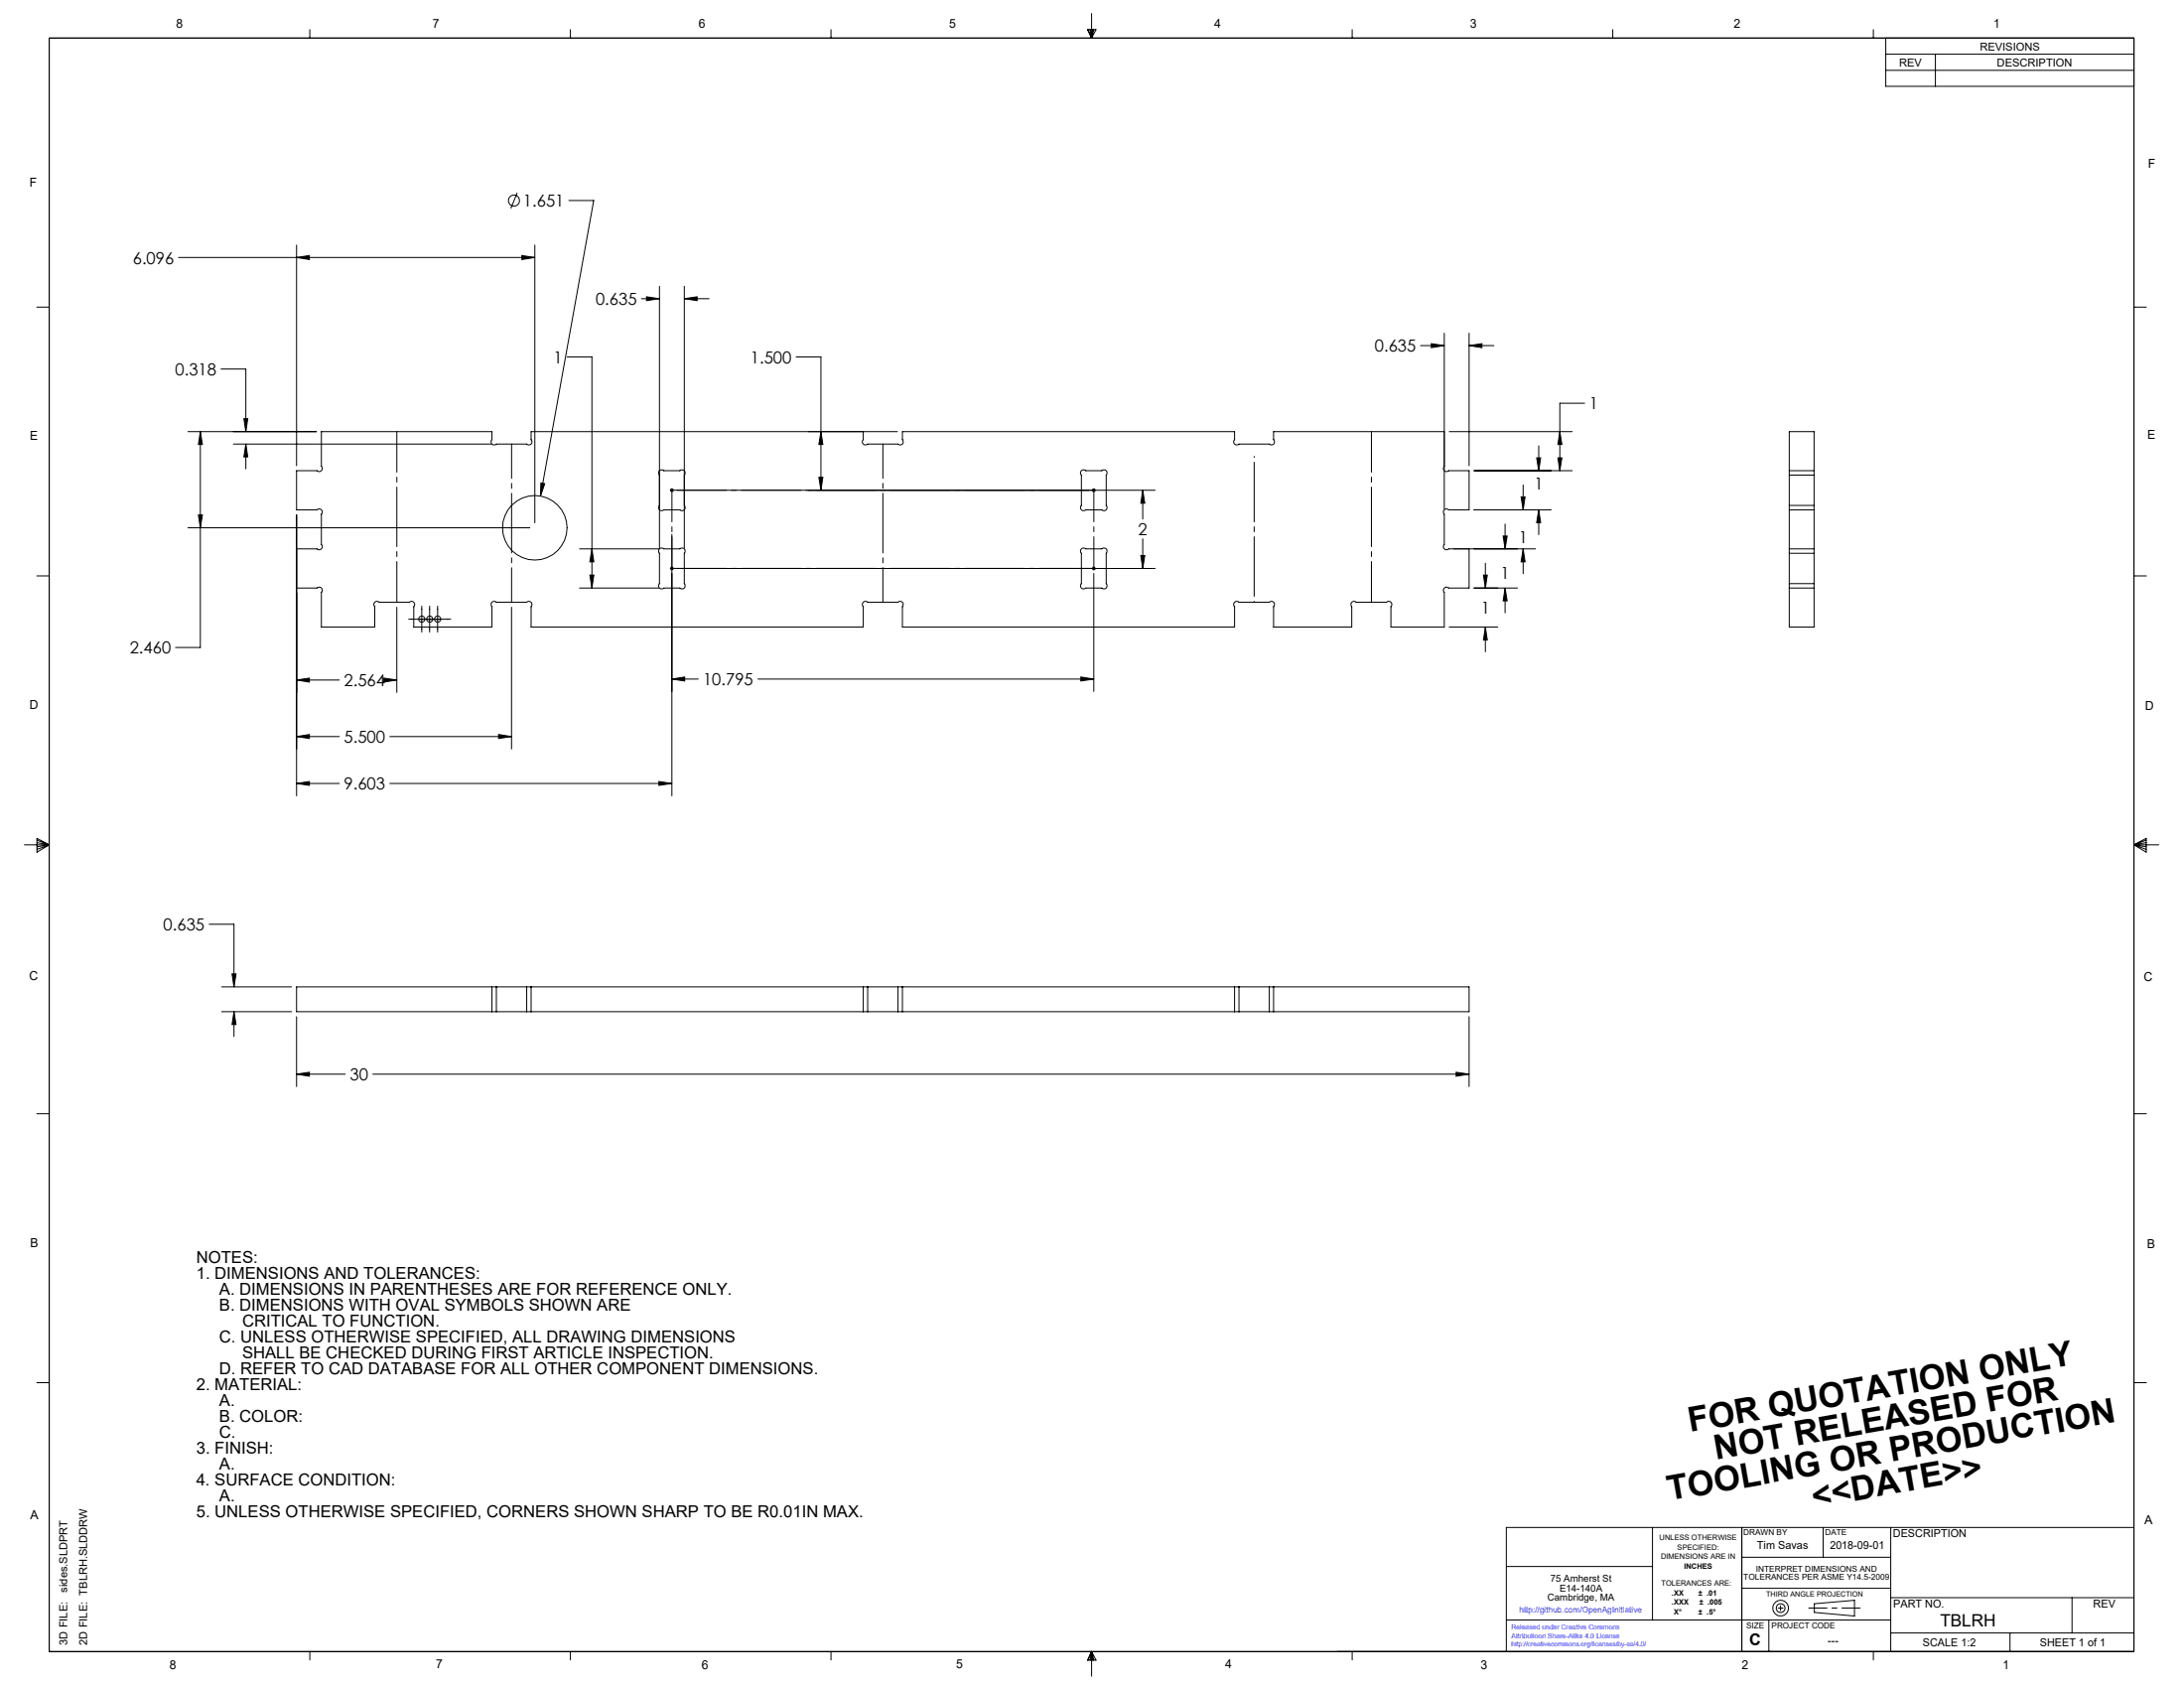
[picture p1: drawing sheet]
<svg xmlns="http://www.w3.org/2000/svg" width="559mm" height="432mm" viewBox="0 0 559 432" stroke-linecap="round" stroke-linejoin="round" font-family="sans-serif">
<g fill="none" stroke="#000" stroke-width=".25">
<path d="M12.6 9.7h533.4v412.8h-533.4zM79.3 7.6v2.1M145.9 7.6v2.1M212.6 7.6v2.1M278.2 7.6h2.2l-1.1 2.1zM278.4 7.6l.9 2.1M278.9 7.6l.4 2.1M279.3 3.5v6.2M279.6 7.6l-.3 2.1M279.9 7.6l-.6 2.1M346 7.6v2.1M412.6 7.6v2.1"/>
<path d="M479.3 7.6v2.1M482.5 9.7v12.4h63.5M482.5 18h63.5M482.5 13.9h63.5M495.2 13.9v8.2M132.3 49.3l-1.6 4M145.6 51.3h6.3l-13.6 75.6M9.4 78.6h3.2M45.7 65.9h91.1M75.9 62.7v56.4M75.9 65.9l3.3-.5v1zM133.5 65.4l3.3 .5-3.3 .5z"/>
<path d="M136.8 62.7v71M164.1 76.4h4.6M165.4 75.9l3.3 .5-3.3 .5zM168.7 73.2v67.1M175.1 73.2v67.1M175.1 76.4h6.3M175.1 76.4l3.3-.5v1zM546 78.6h3.2M56.6 94.4h6.3v16M145.1 91.3h6.3v59.1M203.7 91.3h6.3v34.1M363.5 88.4h6"/>
<path d="M366.2 87.9l3.3 .5-3.3 .5zM369.5 85.2v45.1M375.9 85.2v33.9M375.9 88.4h6.3M375.9 88.4l3.3-.5v1zM48.1 110.4h32.9M51.3 110.4v55.2h-6.4M51.3 110.4l.5 3.3h-1zM59.7 113.6h66M62.4 107.1h1l-.5 3.3zM62.9 113.6v6.3M62.9 113.6l.5 3.3h-1z"/>
<path d="M210 110.4l.5 3.3h-1zM220.9 110.4v2.1a.8 .8 0 0 0 0 1.1 .8 .8 0 0 0 1.1 0h7.8a.8 .8 0 0 0 1.1 0 .8 .8 0 0 0 0-1.1v-2.1h85v2.1a.8 .8 0 0 0 0 1.1 .8 .8 0 0 0 1.1 0h7.8a.79 .79 0 0 0 1.1 0 .79 .79 0 0 0 0-1.1v-2.1h43.6M229.6 110.4h-93.7v2.1a.8 .8 0 0 1 0 1.1 .8 .8 0 0 1-1.1 0h-7.8a.8 .8 0 0 1-1.1 0 .8 .8 0 0 1 0-1.1v-2.1h-43.7v8.9a.8 .8 0 0 1 0 1.1 .8 .8 0 0 1-1.1 0h-5.2v10h5.2a.8 .8 0 0 1 1.1 0 .8 .8 0 0 1 0 1.2v7.7a.8 .8 0 0 1 0 1.1 .8 .8 0 0 1-1.1 0h-5.2M369.5 119.3a.8 .8 0 0 0 0 1.1 .8 .8 0 0 0 1.2 0h5.2v10h-5.2a.8 .8 0 0 0-1.2 0 .8 .8 0 0 0 0 1.2v7.7a.8 .8 0 0 0 0 1.1 .8 .8 0 0 0 1.2 0h22.2M370.8 110.4h31.5M393.2 117.1h1l-.5 3.3zM393.7 114.1v6.3M398.6 117.1h1l-.5 3.3zM399.1 110.4l.5 3.3h-1zM405.4 103.2h-6.3v17.2M48.1 135h87.5M50.8 131.7h1l-.5 3.3z"/>
<path d="M75.9 131.7v71.9M138.4 123.5l1 .2-1.1 3.2zM168.7 129.3a.8 .8 0 0 0 0 1.1 .8 .8 0 0 0 1.2 0h4.1a.8 .8 0 0 0 1.1 0 .8 .8 0 0 0 0-1.1M168.7 121.5a.8 .8 0 0 1 0-1.1 .8 .8 0 0 1 1.2 0h4.1a.8 .8 0 0 1 1.1 0 .8 .8 0 0 1 0 1.1M171.4 125.4h1M171.6 125.1l.7 .7M171.9 124.9v1M171.9 136.7v66.9M172.3 125.1l-.7 .7M173.2 125.4h122.4M209.5 122.1h1l-.5 3.3zM276.7 120.4a.86 .86 0 0 1 1.1 0h4.1a.8 .8 0 0 1 1.1 0 .8 .8 0 0 1 0 1.1v7.8a.8 .8 0 0 1 0 1.1 .8 .8 0 0 1-1.1 0h-4.1a.8 .8 0 0 1-1.1 0 .8 .8 0 0 1 0-1.1v-7.8a.77 .77 0 0 1 0-1.1z"/>
<path d="M279.5 125.1l.7 .7M279.9 124.9v1M280.2 125.1l-.7 .7M292.4 125.4l.5 3.3h-1zM292.4 125.4v7.4M292.4 137.8v7.6M377.2 120.4h25.1M377.2 130.4h19.7M384.6 137.1h1l-.5 3.3zM385.1 134.1v6.3M389.2 127.1h1l-.5 3.3zM389.7 124.1v6.3"/>
<path d="M393.7 130.4v6.4M393.7 130.4l.5 3.3h-1zM457.8 129.3v1.1M457.8 120.4v1.1M457.8 120.4v-10h6.3v10M457.8 120.4h6.3M457.8 130.4h6.3M457.8 121.5v7.8M457.8 130.4v10M457.8 129.3h6.3M457.8 121.5h6.3M464.1 129.3v1.1"/>
<path d="M464.1 120.4v1.1M464.1 121.5v7.8M464.1 130.4v10M9.4 147.3h3.2M101.5 155.3v21.8M104.6 158.4h10.7M107.9 155v6.7M109.9 155v6.7M112 155v6.7M130.9 155.3v36.3M148.3 140.4h20.3M148.3 150.4h20.3"/>
<path d="M150.9 147.1h1l-.5 3.3zM151.4 140.4l.5 3.3h-1zM168.7 140.4a.86 .86 0 0 1 1.2 0h4.1a.8 .8 0 0 1 1.1 0 .8 .8 0 0 1 0 1.1v7.8a.8 .8 0 0 1 0 1.1 .8 .8 0 0 1-1.1 0h-4.1a.8 .8 0 0 1-1.2 0 .8 .8 0 0 1 0-1.1v-7.8a.77 .77 0 0 1 0-1.1zM171.4 145.4h1M171.6 145.1l.7 .7M172.3 145.1l-.7 .7M173.2 145.4h122.4M276.7 140.4a.86 .86 0 0 1 1.1 0h4.1a.8 .8 0 0 1 1.1 0 .8 .8 0 0 1 0 1.1v7.8a.8 .8 0 0 1 0 1.1 .8 .8 0 0 1-1.1 0h-4.1a.8 .8 0 0 1-1.1 0 .8 .8 0 0 1 0-1.1v-7.8a.77 .77 0 0 1 0-1.1zM279.5 145.1l.7 .7M279.9 144.9v1M279.9 146.7v30.2M280.2 145.1l-.7 .7"/>
<path d="M291.9 142.1h1l-.5 3.3zM375.9 140.4v10h-5.2a.79 .79 0 0 0-1.1 0 .79 .79 0 0 0-.1 1.1v8.9h-13.6v-5.2a.8 .8 0 0 0 0-1.1 .8 .8 0 0 0-1.1 0h-7.8a.8 .8 0 0 0-1.1 0 .8 .8 0 0 0 0 1.1v5.2h-20v-5.2a.79 .79 0 0 0 0-1.1 .79 .79 0 0 0-1.1 0h-7.8a.8 .8 0 0 0-1.1 0 .8 .8 0 0 0 0 1.1v5.2h-85v-5.2a.8 .8 0 0 0 0-1.1 .8 .8 0 0 0-1.1 0h-7.8a.8 .8 0 0 0-1.1 0 .8 .8 0 0 0 0 1.1v5.2h-85v-5.2a.8 .8 0 0 0 0-1.1 .8 .8 0 0 0-1.1 0h-7.8a.8 .8 0 0 0-1.1 0 .8 .8 0 0 0 0 1.1v5.2h-20v-5.2a.8 .8 0 0 0 0-1.1 .8 .8 0 0 0-1.2 0h-7.7a.8 .8 0 0 0-1.1 0 .8 .8 0 0 0 0 1.1v5.2h-13.7v-8.9a.79 .79 0 0 0 0-1.1 .79 .79 0 0 0-1.1 0h-5.2M377.2 150.4h11.1M379.6 147.1h.9l-.5 3.3zM380 144.1v6.3M385.1 150.4v6.4M385.1 150.4l.5 3.3h-1zM389.7 140.4v6.4M389.7 140.4l.5 3.3h-1zM457.8 140.4v1.1M457.8 149.3v1.1M457.8 140.4h6.3"/>
<path d="M457.8 150.4h6.3M457.8 150.4v10h6.3v-10M457.8 141.5v7.8M457.8 141.5h6.3M457.8 149.3h6.3M464.1 140.4v1.1M464.1 149.3v1.1M464.1 141.5v7.8M546 147.3h3.2M75.9 174l3.3-.5v1zM75.9 174h10.9M98.2 173.5l3.3 .5-3.3 .5z"/>
<path d="M99.7 174h1.8M171.9 173.7l3.3-.5v1zM171.9 173.7h6.7M193.9 173.7h86M276.5 173.2l3.4 .5-3.4 .5zM370.8 160.4h12.4M380 160.4v6.4M380 160.4l.5 3.3h-.9zM75.9 188.4l3.3-.5v1zM75.9 188.4h10.9M99.7 188.4h31.2M127.6 187.9l3.3 .5-3.3 .5z"/>
<path d="M168.6 199.9l3.3 .5-3.3 .5zM6.2 216.1h6.4M9.5 214.5l3.1 1.6-3.1 1.9zM9.5 214.9l3.1 1.2M9.5 215.5l3.1 .6M12.6 216.1l-3.1 1.2M12.6 216.1l-3.1 .5M75.9 200.4l3.3-.5v1zM75.9 200.4h10.9M99.7 200.4h72.2M546 216.1h6.3M546 216.1l3.1 .5"/>
<path d="M546 216.1l3.1 1.2M546 216.1l3.1-1.6v3.5zM549.1 215.5l-3.1 .6M549.1 214.9l-3.1 1.2M53.5 236.4h6.4v16M56.7 258.8h17.9M56.7 252.4h17.9M59.4 249.1h1l-.5 3.3zM59.9 258.8v6.3M59.9 258.8l.5 3.3h-1zM125.9 258.8h1.1M125.9 252.4h1.1"/>
<path d="M125.9 252.4h-50v6.4h50M125.9 252.4v6.4M127 258.8h7.8M127 252.4h7.8M127 252.4v6.4M134.8 258.8h1.1M134.8 252.4h1.1M134.8 252.4v6.4M135.9 258.8h85M135.9 252.4h85M135.9 252.4v6.4M220.9 258.8h1.1"/>
<path d="M220.9 252.4h1.1M220.9 252.4v6.4M222 258.8h7.8M222 252.4h7.8M222 252.4v6.4M229.8 258.8h1.1M229.8 252.4h1.1M229.8 252.4v6.4M230.9 258.8h85M230.9 252.4h85M230.9 252.4v6.4M315.9 258.8h1.1"/>
<path d="M315.9 252.4h1.1M315.9 252.4v6.4M317 258.8h7.8M317 252.4h7.8M317 252.4v6.4M324.8 258.8h1.1M324.8 252.4h1.1M324.8 252.4v6.4M325.9 252.4h50v6.4h-50M325.9 252.4v6.4M75.9 260.1v17.9M75.9 274.8h12.4"/>
<path d="M75.9 274.8l3.3-.5v1zM95.4 274.8h280.5M372.6 274.3l3.3 .5-3.3 .5zM375.9 260.1v17.9M9.4 284.9h3.2M546 284.9h3.2M9.4 353.7h3.2M546 353.7h3.2M422.8 390.7v23.7M445.7 390.7v31.8M445.7 398.4h38.1M466.5 390.7v7.7"/>
<path d="M483.8 390.7v31.8M546 390.7h-160.6v31.8M385.4 400.7h37.4M385.4 414.4h98.4M445.7 406.3h38.1M452.6 414.4v8.1M454.9 411.4h1.3M455.6 410.7v1.3M464.2 410.2l10.3-.8v4l-10.3-.9zM483.8 408.7h62.2M483.8 417.7h62.2M514.3 417.7v4.8"/>
<path d="M530.2 408.7v9M79.3 422.5v2.1M145.9 422.5v2.1M212.6 422.5v2.1M279.3 422.5v6.3M279.3 422.5l1.1 2.2h-2.2zM279.3 422.5l.6 2.2M279.3 422.5l-.9 2.2M279.3 422.5l-.4 2.2M279.3 422.5l.3 2.2M346 422.5v2.1M479.3 422.5v2.1"/>
<circle cx="131.5" cy="51.3" r="1.42"/>
<circle cx="136.8" cy="135" r="8.3"/>
<circle cx="107.9" cy="158.4" r=".78"/>
<circle cx="110" cy="158.4" r=".78"/>
<circle cx="112" cy="158.4" r=".8"/>
<circle cx="455.6" cy="411.4" r="1.13"/>
<circle cx="455.6" cy="411.4" r="2.01"/>
</g>
<path d="M462.8 411.3h13.1" fill="none" stroke="#000" stroke-width=".25" stroke-dasharray="15.2 1.3 1.3 1.3" stroke-dashoffset="10.6"/>
<path d="M130.9 113.6v40.4M225.9 113.6v40.4" fill="none" stroke="#000" stroke-width=".25" stroke-dasharray="15.2 1.3 1.3 1.3" stroke-dashoffset="6.4"/>
<path d="M171.9 125.4h108M171.9 145.4h108" fill="none" stroke="#000" stroke-width=".25" stroke-dasharray="15.2 1.3 1.3 1.3" stroke-dashoffset="1.3"/>
<path d="M171.9 145.4v-20M279.9 145.4v-20" fill="none" stroke="#000" stroke-width=".25" stroke-dasharray="15.2 1.3 1.3 1.3" stroke-dashoffset="7.1"/>
<path d="M101.5 154v-43.6M350.9 154v-43.6" fill="none" stroke="#000" stroke-width=".25" stroke-dasharray="15.2 1.3 1.3 1.3" stroke-dashoffset="4.8"/>
<path d="M320.9 116.7v37.3" fill="none" stroke="#000" stroke-width=".25" stroke-dasharray="15.2 1.3 1.3 1.3" stroke-dashoffset="-1.5"/>
<g fill="#000">
<path d="M398.6 117.1h1l-.5 3.3zM399.1 110.4l.5 3.3h-1zM393.2 117.1h1l-.5 3.3zM393.7 130.4l.5 3.3h-1zM389.2 127.1h1l-.5 3.3zM389.7 140.4l.5 3.3h-1zM384.6 137.1h1l-.5 3.3zM385.1 150.4l.5 3.3h-1zM379.6 147.1h.9l-.5 3.3zM380 160.4l.5 3.3h-.9zM375.9 88.4l3.3-.5v1zM366.2 87.9l3.3 .5-3.3 .5zM62.9 113.6l.5 3.3h-1zM62.4 107.1h1l-.5 3.3zM165.4 75.9l3.3 .5-3.3 .5zM175.1 76.4l3.3-.5v1zM151.4 140.4l.5 3.3h-1zM150.9 147.1h1l-.5 3.3zM138.4 123.5l-.1 3.4 1.1-3.2zM133.5 65.4l3.3 .5-3.3 .5zM75.9 65.9l3.3-.5v1zM50.8 131.7h1l-.5 3.3zM51.3 110.4l.5 3.3h-1zM59.9 258.8l.5 3.3h-1zM59.4 249.1h1l-.5 3.3zM75.9 274.8l3.3-.5v1zM372.6 274.3l3.3 .5-3.3 .5z"/>
<path d="M291.9 142.1h1l-.5 3.3zM292.4 125.4l.5 3.3h-1zM171.9 173.7l3.3-.5v1zM276.5 173.2l3.4 .5-3.4 .5zM209.5 122.1h1l-.5 3.3zM210 110.4l.5 3.3h-1zM168.6 199.9l3.3 .5-3.3 .5zM75.9 200.4l3.3-.5v1zM98.2 173.5l3.3 .5-3.3 .5zM75.9 174l3.3-.5v1zM127.6 187.9l3.3 .5-3.3 .5zM75.9 188.4l3.3-.5v1z"/>
</g>
<g font-size="8.7">
<text x="432.4" y="366.3" transform="rotate(-10 432.4 366.3)">FOR QUOTATION ONLY</text>
<text x="439.1" y="373.5" transform="rotate(-10 439.1 373.5)">NOT RELEASED FOR</text>
<text x="427.1" y="383.9" transform="rotate(-10 427.1 383.9)">TOOLING OR PRODUCTION</text>
<text x="464.1" y="385.7" transform="rotate(-10 464.1 385.7)">&lt;&lt;DATE&gt;&gt;</text>
</g>
<text font-size="4.4" x="496.4" y="415.9">TBLRH</text>
<g font-size="4.2">
<text x="133.9" y="52.9">1.651</text>
<text x="34" y="67.5">6.096</text>
<text x="152.4" y="78">0.635</text>
<text x="351.7" y="90">0.635</text>
<text x="44.8" y="96">0.318</text>
<text x="141.6" y="92.9">1</text>
<text x="192" y="92.9">1.500</text>
<text x="406.7" y="104.7">1</text>
<text x="392.5" y="125.3">1</text>
<text x="291.2" y="136.9">2</text>
<text x="388.5" y="139">1</text>
<text x="384" y="148.2">1</text>
<text x="378.9" y="156.9">1</text>
<text x="33.2" y="167.2">2.460</text>
<text x="88" y="175.6">2.564</text>
<text x="179.9" y="175.3">10.795</text>
<text x="88" y="190">5.500</text>
<text x="88" y="202">9.603</text>
<text x="41.8" y="238">0.635</text>
<text x="89.5" y="276.4">30</text>
<text x="50.2" y="323">NOTES:</text>
<text x="50.2" y="327.1">1. DIMENSIONS AND TOLERANCES:</text>
<text x="56.1" y="335.2">B. DIMENSIONS WITH OVAL SYMBOLS SHOWN ARE</text>
<text x="56.1" y="331.1">A. DIMENSIONS IN PARENTHESES ARE FOR REFERENCE ONLY.</text>
<text x="62" y="339.3">CRITICAL TO FUNCTION.</text>
<text x="56.1" y="343.4">C. UNLESS OTHERWISE SPECIFIED, ALL DRAWING DIMENSIONS</text>
<text x="62" y="347.5">SHALL BE CHECKED DURING FIRST ARTICLE INSPECTION.</text>
<text x="56.1" y="351.5">D. REFER TO CAD DATABASE FOR ALL OTHER COMPONENT DIMENSIONS.</text>
<text x="50.2" y="355.6">2. MATERIAL:</text>
<text x="56.1" y="359.7">A.</text>
<text x="56.1" y="363.8">B. COLOR:</text>
<text x="50.2" y="371.9">3. FINISH:</text>
<text x="56.1" y="367.8">C.</text>
<text x="56.1" y="376">A.</text>
<text x="50.2" y="380.1">4. SURFACE CONDITION:</text>
<text x="50.2" y="388.2">5. UNLESS OTHERWISE SPECIFIED, CORNERS SHOWN SHARP TO BE R0.01IN MAX.</text>
<text x="56.1" y="384.2">A.</text>
<text x="447.6" y="420.8">C</text>
</g>
<g font-size="3.2">
<text x="45" y="7.2">8</text>
<text x="110.7" y="7.2">7</text>
<text x="178.8" y="7.2">6</text>
<text x="242.9" y="7.2">5</text>
<text x="310.7" y="7.1">4</text>
<text x="376.1" y="7.2">3</text>
<text x="443.6" y="7.2">2</text>
<text x="510" y="7.1">1</text>
<text x="7.6" y="47.7">F</text>
<text x="549.6" y="42.9">F</text>
<text x="7.7" y="112.6">E</text>
<text x="549.4" y="112.3">E</text>
<text x="7.6" y="181.3">D</text>
<text x="548.9" y="181.5">D</text>
<text x="7.5" y="250.8">C</text>
<text x="548.5" y="251">C</text>
<text x="7.8" y="319.1">B</text>
<text x="549.3" y="319.3">B</text>
<text x="7.8" y="388.7">A</text>
<text x="548.7" y="389.8">A</text>
<text x="43.4" y="426.8">8</text>
<text x="111.6" y="426.8">7</text>
<text x="179.5" y="426.8">6</text>
<text x="244.6" y="426.8">5</text>
<text x="313.5" y="426.8">4</text>
<text x="378.8" y="426.9">3</text>
<text x="445.7" y="426.9">2</text>
<text x="512.5" y="426.9">1</text>
</g>
<g font-size="2.8">
<text x="486" y="16.9">REV</text>
<text x="506.6" y="12.8">REVISIONS</text>
<text x="511" y="16.9">DESCRIPTION</text>
<text x="484.4" y="393.3">DESCRIPTION</text>
<text x="449.6" y="396.3">Tim Savas</text>
<text x="468.2" y="396.3">2018-09-01</text>
<text x="17.2" y="407.3" transform="rotate(-90 17.2 407.3)">sides.SLDPRT</text>
<text x="484.4" y="411.2">PART NO.</text>
<text x="535.6" y="411.2">REV</text>
<text x="17.2" y="420.8" transform="rotate(-90 17.2 420.8)">3D FILE:</text>
<text x="22.3" y="420.8" transform="rotate(-90 22.3 420.8)">2D FILE: TBLRH.SLDDRW</text>
<text x="467.7" y="420.6">---</text>
<text x="492" y="421.1">SCALE 1:2</text>
<text x="521.9" y="421.2">SHEET 1 of 1</text>
</g>
<g font-size="2.5">
<text x="396.7" y="404.6">75 Amherst St</text>
<text x="399" y="407">E14-140A</text>
<text x="395.9" y="409.5">Cambridge, MA</text>
</g>
<g font-size="2.1">
<text x="446.1" y="392.7">DRAWN BY</text>
<text x="467" y="392.8">DATE</text>
<text x="446.1" y="404.1">TOLERANCES PER ASME Y14.5-2009</text>
<text x="449.3" y="402">INTERPRET DIMENSIONS AND</text>
<text x="446.8" y="416.5">SIZE</text>
<text x="453.3" y="416.5">PROJECT CODE</text>
</g>
<text font-size="2.1" fill="#00f" x="388.7" y="412.6">http://github.com/OpenAgInitiative</text>
<g font-size="1.9">
<text x="424.6" y="394">UNLESS OTHERWISE</text>
<text x="425" y="398.8">DIMENSIONS ARE IN</text>
<text x="429.2" y="396.4">SPECIFIED:</text>
<text x="430.9" y="401.2">INCHES</text>
<text x="425.1" y="405.8">TOLERANCES ARE:</text>
<text x="427.7" y="408.2">.XX</text>
<text x="427.7" y="410.5">.XXX</text>
<text x="428.3" y="412.9">X°</text>
<text x="434.6" y="408.2">± .01</text>
<text x="434.6" y="412.9">± .5°</text>
<text x="434.8" y="410.5">± .005</text>
<text x="451.9" y="408.3">THIRD ANGLE PROJECTION</text>
</g>
<g font-size="1.7" fill="#00f">
<text x="386.7" y="416.7">Released under Creative Commons</text>
<text x="386.7" y="419">Attributioon Share-Alike 4.0 License</text>
<text x="386.7" y="421.2">http://creativecommons.org/licenses/by-sa/4.0/</text>
</g>
</svg>
